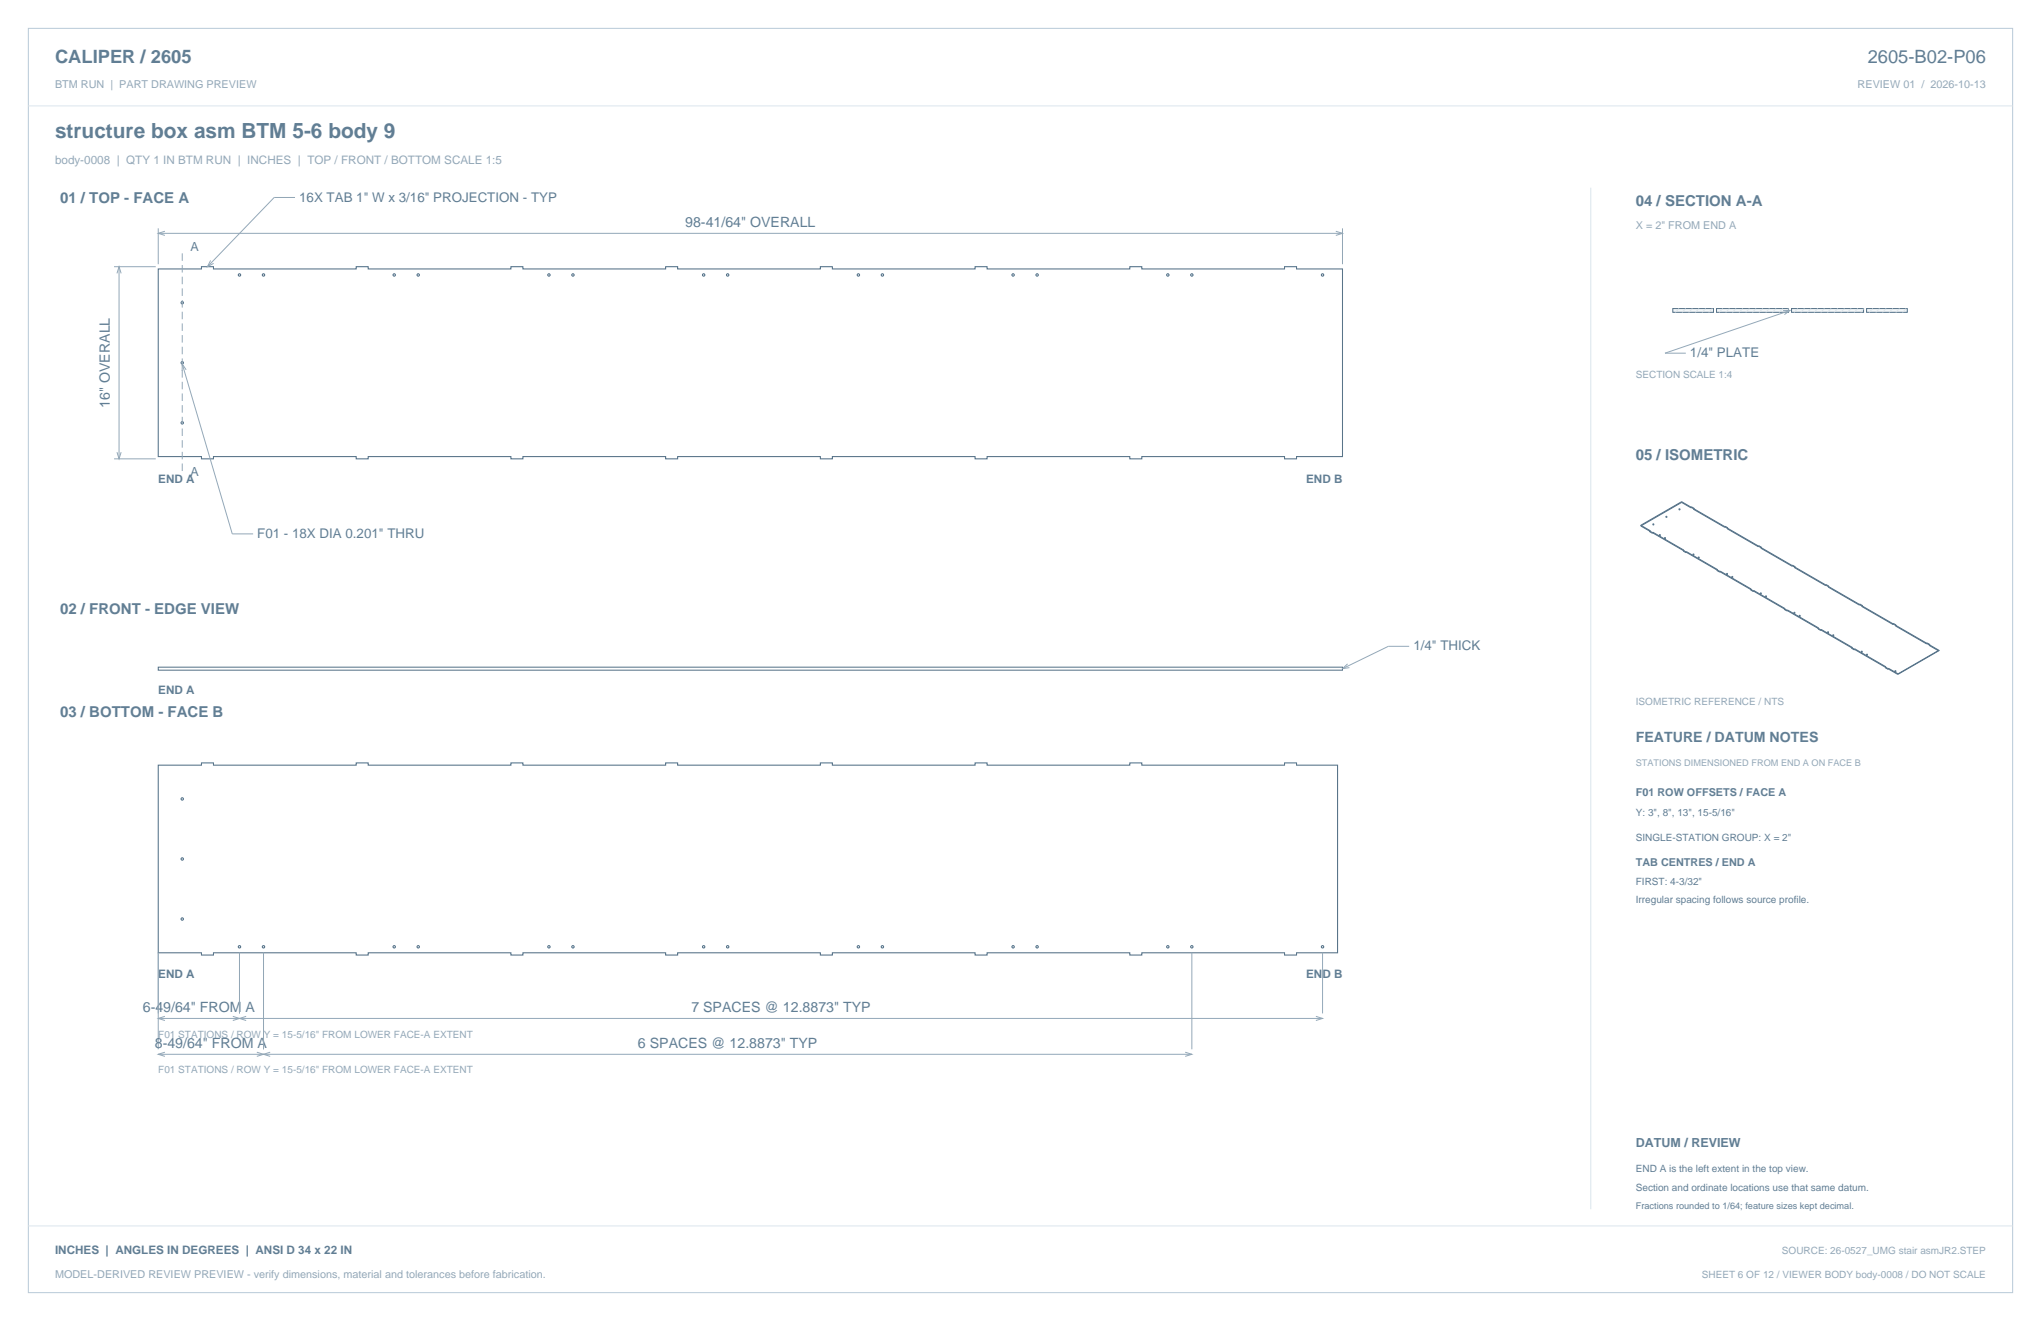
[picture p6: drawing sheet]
<svg xmlns="http://www.w3.org/2000/svg" width="864mm" height="559mm" viewBox="0 0 864 559" stroke-linecap="round" stroke-linejoin="round" font-family="sans-serif">
<path d="M12 12h839.6v534.8h-839.6z" fill="none" stroke="#b8cad8" stroke-width=".42"/>
<path d="M12 44.8h839.6M673.1 79.4v432.1" fill="none" stroke="#dbe5ed" stroke-width=".42"/>
<g fill="none" stroke="#536f85" stroke-width=".44">
<path d="M67 113.8h18.2v-1h5.1v1h60.4v-1h5.1v1h60.4v-1h5.1v1h60.3v-1h5.1v1h60.4v-1h5.1v1h60.4v-1h5.1v1h60.3v-1h5.1v1h60.4v-1h5.1v1h19.4v79.3h-19.4v1h-5.1v-1h-60.4v1h-5.1v-1h-60.3v1h-5.1v-1h-60.4v1h-5.1v-1h-60.4v1h-5.1v-1h-60.3v1h-5.1v-1h-60.4v1h-5.1v-1h-60.4v1h-5.1v-1h-18.2zM67 323.7h18.2v-1h5.1v1h60.4v-1h5.1v1h60.4v-1h5.1v1h60.3v-1h5.1v1h60.4v-1h5.1v1h60.4v-1h5.1v1h60.3v-1h5.1v1h60.4v-1h5.1v1h17.4v79.3h-17.4v1h-5.1v-1h-60.4v1h-5.1v-1h-60.3v1h-5.1v-1h-60.4v1h-5.1v-1h-60.4v1h-5.1v-1h-60.3v1h-5.1v-1h-60.4v1h-5.1v-1h-60.4v1h-5.1v-1h-18.2z"/>
<circle cx="101.3" cy="116.3" r=".51"/>
<circle cx="111.5" cy="116.3" r=".51"/>
<circle cx="166.8" cy="116.3" r=".51"/>
<circle cx="177" cy="116.3" r=".51"/>
<circle cx="232.3" cy="116.3" r=".51"/>
<circle cx="242.4" cy="116.3" r=".51"/>
<circle cx="297.7" cy="116.3" r=".51"/>
<circle cx="307.9" cy="116.3" r=".51"/>
<circle cx="363.2" cy="116.3" r=".51"/>
<circle cx="373.4" cy="116.3" r=".51"/>
<circle cx="428.7" cy="116.3" r=".51"/>
<circle cx="438.8" cy="116.3" r=".51"/>
<circle cx="494.1" cy="116.3" r=".51"/>
<circle cx="504.3" cy="116.3" r=".51"/>
<circle cx="559.6" cy="116.3" r=".51"/>
<circle cx="77.1" cy="128.1" r=".51"/>
<circle cx="77.1" cy="153.5" r=".51"/>
<circle cx="77.1" cy="178.9" r=".51"/>
<circle cx="77.1" cy="338" r=".51"/>
<circle cx="77.1" cy="363.4" r=".51"/>
<circle cx="77.1" cy="388.8" r=".51"/>
<circle cx="101.3" cy="400.5" r=".51"/>
<circle cx="111.5" cy="400.5" r=".51"/>
<circle cx="166.8" cy="400.5" r=".51"/>
<circle cx="177" cy="400.5" r=".51"/>
<circle cx="232.3" cy="400.5" r=".51"/>
<circle cx="242.4" cy="400.5" r=".51"/>
<circle cx="297.7" cy="400.5" r=".51"/>
<circle cx="307.9" cy="400.5" r=".51"/>
<circle cx="363.2" cy="400.5" r=".51"/>
<circle cx="373.4" cy="400.5" r=".51"/>
<circle cx="428.7" cy="400.5" r=".51"/>
<circle cx="438.8" cy="400.5" r=".51"/>
<circle cx="494.1" cy="400.5" r=".51"/>
<circle cx="504.3" cy="400.5" r=".51"/>
<circle cx="559.6" cy="400.5" r=".51"/>
</g>
<g fill="none" stroke="#93a8b9" stroke-width=".42">
<path d="M67 96.6v15.2M67 98.7h501M69.8 97.8l-2.8 .9 2.8 .9M124.8 83.5h-8.8l-28.2 29.3M565.2 97.8l2.8 .9-2.8 .9M568 96.6v15.2M48.3 112.8h17.6M49.5 115.6l.9-2.8 .9 2.8M50.4 112.8v81.3M89.1 110.2l-1.3 2.6 2.6-1.4M77.1 154l21.2 71.8h8.8M78.8 156.4l-1.7-2.4v2.9"/>
<path d="M48.3 194.1h17.6M49.5 191.3l.9 2.8 .9-2.8M596.3 273.4h-8.9l-19.4 9.5M570.2 280.8l-2.2 2.1 3-.5M67 402.9v41M101.3 402.9v25.8M111.5 402.9v41M504.3 402.9v41M559.6 402.9v25.8M67 430.8h492.6M69.8 429.9l-2.8 .9 2.8 .9M98.5 429.9l2.8 .9-2.8 .9"/>
<path d="M104.2 429.9l-2.9 .9 2.9 .9M556.8 429.9l2.8 .9-2.8 .9M67 446h437.3M69.8 445.1l-2.8 .9 2.8 .9M108.7 445.1l2.8 .9-2.8 .9M114.3 445.1l-2.8 .9 2.8 .9M501.5 445.1l2.8 .9-2.8 .9"/>
</g>
<path d="M77.1 107.2v92.2" fill="none" stroke="#93a8b9" stroke-width=".42" stroke-dasharray="3.2 1.8" stroke-linecap="butt"/>
<path d="M67 282.2h501v1.3h-501z" fill="none" stroke="#536f85" stroke-width=".42"/>
<path d="M707.8 130.5h17.2v1.6h-17.2z" fill-rule="evenodd" fill="#f2f6f9" stroke="#536f85" stroke-width=".42"/>
<path d="M710.5 130.5l-1.6 1.6M713.3 130.5l-1.6 1.6M716.1 130.5l-1.6 1.6M718.9 130.5l-1.6 1.6M721.7 130.5l-1.5 1.6M724.6 130.5l-1.6 1.6" fill="none" stroke="#dbe5ed" stroke-width=".42"/>
<path d="M726.3 130.5h30.5v1.6h-30.5z" fill-rule="evenodd" fill="#f2f6f9" stroke="#536f85" stroke-width=".42"/>
<path d="M728.9 130.5l-1.5 1.6M731.8 130.5l-1.6 1.6M734.6 130.5l-1.6 1.6M737.4 130.5l-1.6 1.6M740.2 130.5l-1.6 1.6M743.1 130.5l-1.6 1.6M745.9 130.5l-1.6 1.6M748.7 130.5l-1.6 1.6M751.5 130.5l-1.6 1.6M754.3 130.5l-1.5 1.6M756.8 130.5l-1.2 1.6" fill="none" stroke="#dbe5ed" stroke-width=".42"/>
<path d="M758.1 130.5h30.4v1.6h-30.4z" fill-rule="evenodd" fill="#f2f6f9" stroke="#536f85" stroke-width=".42"/>
<path d="M760.7 130.5l-1.6 1.6M763.5 130.5l-1.6 1.6M766.3 130.5l-1.5 1.6M769.2 130.5l-1.6 1.6M772 130.5l-1.6 1.6M774.8 130.5l-1.6 1.6M777.6 130.5l-1.6 1.6M780.5 130.5l-1.6 1.6M783.3 130.5l-1.6 1.6M786.1 130.5l-1.6 1.6M788.5 130.5l-1.2 1.6" fill="none" stroke="#dbe5ed" stroke-width=".42"/>
<path d="M789.8 130.5h17.2v1.6h-17.2z" fill-rule="evenodd" fill="#f2f6f9" stroke="#536f85" stroke-width=".42"/>
<path d="M792.4 130.5l-1.5 1.6M795.3 130.5l-1.6 1.6M798.1 130.5l-1.6 1.6M800.9 130.5l-1.6 1.6M803.7 130.5l-1.6 1.6M806.6 130.5l-1.6 1.6M12 518.6h839.6" fill="none" stroke="#dbe5ed" stroke-width=".42"/>
<path d="M754.5 131.4l2.9-.1-2.4 1.8M757.4 131.3l-52.9 18.1h8.8" fill="none" stroke="#93a8b9" stroke-width=".42"/>
<g fill="none" stroke="#536f85" stroke-width=".42">
<path d="M705 218.7l.2 .2M705 218.4l.2 .1M705 218.4v.3M705.2 218.5v.4M710.5 215.2l.2 .2M710.5 215.5l.2 .2M710.5 215.2v.3M710.7 215.4v.3M711.5 212.5l4 2.3M711.5 212.2l4 2.3M711.5 212.2l-17.2 10M711.5 212.2v.3"/>
<path d="M711.5 212.5l-17.2 10M715.5 214.5v.3M715.7 214.7l1.1 .7M715.7 214.4l1.1 .6M715.7 214.4l-.2 .1M715.7 214.4v.3M715.7 214.7l-.2 .1M716.6 215.5l13.2 7.6M716.6 215.2l13.2 7.5M716.6 215.2v.3M716.8 215l-.2 .2M716.8 215v.4"/>
<path d="M716.8 215.4l-.2 .1M694.3 222.2l3.9 2.3M694.3 222.5l4.8 2.7M694.3 222.2v.3M698 224.9l1.1 .7M698.2 224.5l-.2 .4M699.1 225.2v.4M699.4 225.1l13.1 7.6M699.4 225.4l14 8.1M699.4 225.1l-.3 .1M699.4 225.1v.3M699.4 225.4l-.3 .2"/>
<path d="M699.5 221.6l.2 .1M699.5 221.9l.2 .2M699.5 221.6v.3M699.7 221.7v.4M702.2 226.4l.2 .2M702.2 226.1l.2 .2M702.2 226.1v.3M702.4 226.3v.3M704.4 227.4l.2 .1M704.4 227.7l.2 .2M704.4 227.4v.3M704.6 227.5v.4"/>
<path d="M712.3 233.2l1.1 .6M712.5 232.7l-.2 .5M713.4 233.5v.3M713.6 233.4l13.1 7.5M713.6 233.7l14 8M713.6 233.4v.3M713.6 233.7l-.2 .1M713.6 233.4l-.2 .1M716.4 234.7l.3 .1M716.4 234.4l.3 .1M716.4 234.4v.3M716.7 234.5v.3"/>
<path d="M718.6 235.6l.3 .2M718.6 235.9l.3 .2M718.6 235.6v.3M718.9 235.8v.3M729.8 222.7v.4M730 222.9l1.1 .7M730 222.6l1.1 .7M730 222.6v.3M730 222.9l-.2 .2M730 222.6l-.2 .1M730.9 223.7l13.1 7.6M730.9 223.4l13.1 7.6"/>
<path d="M730.9 223.4v.3M731.1 223.3v.3M731.1 223.3l-.2 .1M731.1 223.6l-.2 .1M744 231v.3M744.2 231.2l1.1 .6M744.2 230.8l1.1 .7M744.2 230.8v.4M744.2 231.2l-.2 .1M744.2 230.8l-.2 .2M745.1 231.9l13.1 7.6M745.1 231.6l13.1 7.6"/>
<path d="M745.1 231.6v.3M745.3 231.5v.3M745.3 231.8l-.2 .1M745.3 231.5l-.2 .1M758.2 239.2v.3M758.5 239.4l1.1 .6M758.5 239.4l-.3 .1M758.5 239.1l1.1 .6M758.5 239.1v.3M758.5 239.1l-.3 .1M759.4 239.8l13.1 7.6M759.4 239.8v.3"/>
<path d="M759.6 239.7l-.2 .1M759.6 239.7v.3M726.5 241.4l1.1 .6M726.7 240.9l-.2 .5M727.6 241.7v.3M727.8 241.6l13.2 7.6M727.8 241.6v.3M727.8 241.9l14.1 8M727.8 241.6l-.2 .1M727.8 241.9l-.2 .1M730.7 242.9l.2 .1M730.7 242.6l.2 .1"/>
<path d="M730.7 242.6v.3M730.9 242.7v.3M732.9 243.9l.2 .1M732.9 244.2l.2 .1M732.9 243.9v.3M733.1 244v.3M740.8 249.6l1.1 .6M741 249.2l-.2 .4M741.9 249.9v.3M742.1 249.8l13.1 7.6M742.1 250.1l13.1 7.6M742.1 249.8l-.2 .1"/>
<path d="M742.1 249.8v.3M742.1 250.1l-.2 .1M744.9 250.8l.2 .1M744.9 251.1l.2 .1M744.9 250.8v.3M745.1 250.9v.3M747.1 252.4l.3 .1M747.1 252.1l.3 .1M747.1 252.1v.3M747.4 252.2v.3M755 257.8l1.1 .7M755 257.5l1.1 .6"/>
<path d="M755 257.5v.3M755.2 257.7l-.2 .1M755.2 257.4l-.2 .1M755.2 257.4v.3M756.1 258.1v.4M756.3 258.3l13.2 7.6M756.3 258.3l-.2 .2M756.3 258l13.2 7.6M756.3 258v.3M756.3 258l-.2 .1M759.2 259l.2 .2M759.2 259.3l.2 .2"/>
<path d="M759.2 259v.3M759.4 240.1l13.1 7.6M759.4 259.2v.3M759.6 240l-.2 .1M772.5 247.4v.3M772.7 247.6l1.1 .7M772.7 247.3v.3M772.7 247.3l1.1 .6M772.7 247.6l-.2 .1M772.7 247.3l-.2 .1M773.6 248.4l13.1 7.6M773.6 248.1l13.1 7.5"/>
<path d="M773.6 248.1v.3M773.8 248.3l-.2 .1M773.8 247.9l-.2 .2M773.8 247.9v.4M786.7 255.6v.4M786.9 255.8l1.1 .7M786.9 255.5l1.1 .7M786.9 255.5l-.2 .1M786.9 255.5v.3M786.9 255.8l-.2 .2M787.8 256.6l13.2 7.6M787.8 256.3l13.2 7.6"/>
<path d="M787.8 256.3v.3M788 256.2l-.2 .1M788 256.2v.3M788 256.5l-.2 .1M761.4 260.6l.2 .1M761.4 260.3l.2 .1M761.4 260.3v.3M761.6 260.4v.3M769.3 266l1.1 .7M769.3 265.7l1.1 .7M769.3 265.7v.3M769.5 265.6l-.2 .1"/>
<path d="M769.5 265.6v.3M769.5 265.9l-.2 .1M770.4 266.4v.3M770.6 266.6l13.1 7.6M770.6 266.2l13.1 7.6M770.6 266.6l-.2 .1M770.6 266.2v.4M770.6 266.2l-.2 .2M773.4 267.6l.2 .1M773.4 267.2l.2 .2M773.4 267.2v.4M773.6 267.4v.3"/>
<path d="M775.6 268.5l.2 .2M775.6 268.8l.2 .2M775.6 268.5v.3M775.8 268.7v.3M783.5 274.3l1.1 .6M783.5 274l1.1 .6M783.5 274v.3M783.7 273.8l-.2 .2M783.7 273.8v.4M783.7 274.2l-.2 .1M784.6 274.6v.3M784.8 274.8l13.2 7.6"/>
<path d="M784.8 274.8l-.2 .1M784.8 274.5l13.2 7.6M784.8 274.5v.3M784.8 274.5l-.2 .1M787.7 275.8l.2 .1M787.7 275.5l.2 .1M787.7 275.5v.3M787.9 275.6v.3M789.9 276.7l.2 .2M789.9 277.1l.2 .1M789.9 276.7v.4M790.1 276.9v.3"/>
<path d="M801 263.9v.3M801.2 264.1l1.1 .6M801.2 263.7l1.1 .7M801.2 263.7l-.2 .2M801.2 263.7v.4M801.2 264.1l-.2 .1M802.1 264.5v.3M802.1 264.8l13.1 7.6M802.1 264.5l13.1 7.6M802.3 264.7l-.2 .1M802.3 264.4l-.2 .1M802.3 264.4v.3"/>
<path d="M815.2 272.1v.3M815.4 272.3l1.1 .6M815.4 272l-.2 .1M815.4 272l1.1 .6M815.4 272v.3M815.4 272.3l-.2 .1M816.3 273l3.8 2.2M816.3 272.7l4.3 2.5M816.3 272.7v.3M816.5 272.6l-.2 .1M816.5 272.6v.3M816.5 272.9l-.2 .1"/>
<path d="M820.1 275.2l-17.3 10M820.6 275.2l-17.3 9.9M820.6 275.2h-.5M797.7 282.5l1.2 .6M797.7 282.2v.3M797.7 282.2l1.2 .6M798 282.4l-.3 .1M798 282.1l-.3 .1M798 282.1v.3M798.9 282.8v.3M799.1 283l-.2 .1M799.1 283l3.7 2.2"/>
<path d="M799.1 282.7l4.2 2.4M799.1 282.7l-.2 .1M799.1 282.7v.3M801.9 283.7l.2 .1M801.9 284l.2 .1M801.9 283.7v.3M802.1 283.8v.3M803.3 285.1l-.5 .1"/>
</g>
<text font-size="8.8" fill="#617e94" x="23.3" y="58.2">structure box asm BTM 5-6 body 9</text>
<g font-size="7.8" fill="#617e94">
<text x="23.3" y="26.8">CALIPER / 2605</text>
<text x="790.3" y="26.8">2605-B02-P06</text>
</g>
<g font-size="6.3" fill="#617e94">
<text x="25.4" y="86.1">01 / TOP - FACE A</text>
<text x="692.1" y="87.1">04 / SECTION A-A</text>
<text x="692.1" y="194.4">05 / ISOMETRIC</text>
<text x="25.4" y="259.6">02 / FRONT - EDGE VIEW</text>
<text x="25.4" y="303.4">03 / BOTTOM - FACE B</text>
</g>
<g font-size="6" fill="#617e94">
<text x="289.9" y="95.9">98-41/64&quot; OVERALL</text>
<text x="46.5" y="172.5" transform="rotate(-90 46.5 172.5)">16&quot; OVERALL</text>
<text x="692.1" y="314">FEATURE / DATUM NOTES</text>
<text x="60.4" y="428">6-49/64&quot; FROM A</text>
<text x="292.5" y="428">7 SPACES @ 12.8873&quot; TYP</text>
<text x="65.5" y="443.2">8-49/64&quot; FROM A</text>
<text x="270" y="443.2">6 SPACES @ 12.8873&quot; TYP</text>
</g>
<g font-size="5.6" fill="#617e94">
<text x="126.6" y="85.3">16X TAB 1&quot; W x 3/16&quot; PROJECTION - TYP</text>
<text x="715.1" y="151.2">1/4&quot; PLATE</text>
<text x="108.9" y="227.6">F01 - 18X DIA 0.201&quot; THRU</text>
<text x="598" y="275.2">1/4&quot; THICK</text>
</g>
<g font-size="5.3" fill="#617e94">
<text x="80.6" y="106.1">A</text>
<text x="80.6" y="201.2">A</text>
<text x="692.1" y="485.1">DATUM / REVIEW</text>
</g>
<text font-size="4.9" fill="#93a8b9" x="23.3" y="69.5">body-0008 | QTY 1 IN BTM RUN | INCHES | TOP / FRONT / BOTTOM SCALE 1:5</text>
<g font-size="4.9" fill="#617e94">
<text x="67" y="204.3">END A</text>
<text x="552.7" y="204.3">END B</text>
<text x="67" y="293.4">END A</text>
<text x="67" y="413.9">END A</text>
<text x="552.7" y="413.9">END B</text>
<text x="23.3" y="530.6">INCHES | ANGLES IN DEGREES | ANSI D 34 x 22 IN</text>
</g>
<g font-size="4.6" fill="#93a8b9">
<text x="23.3" y="37">BTM RUN | PART DRAWING PREVIEW</text>
<text x="786" y="37">REVIEW 01 / 2026-10-13</text>
<text x="692.1" y="97">X = 2&quot; FROM END A</text>
<text x="23.3" y="540.5">MODEL-DERIVED REVIEW PREVIEW - verify dimensions, material and tolerances before fabrication.</text>
</g>
<g font-size="4.6" fill="#617e94">
<text x="692.1" y="336.9">F01 ROW OFFSETS / FACE A</text>
<text x="692.1" y="366.5">TAB CENTRES / END A</text>
</g>
<g font-size="4.2" fill="#93a8b9">
<text x="692.1" y="160">SECTION SCALE 1:4</text>
<text x="692.1" y="298.1">ISOMETRIC REFERENCE / NTS</text>
<text x="67" y="438.9">F01 STATIONS / ROW Y = 15-5/16&quot; FROM LOWER FACE-A EXTENT</text>
<text x="67" y="454.1">F01 STATIONS / ROW Y = 15-5/16&quot; FROM LOWER FACE-A EXTENT</text>
<text x="754" y="530.6">SOURCE: 26-0527_UMG stair asmJR2.STEP</text>
<text x="720.1" y="540.5">SHEET 6 OF 12 / VIEWER BODY body-0008 / DO NOT SCALE</text>
</g>
<g font-size="4.2" fill="#617e94">
<text x="692.1" y="345.4">Y: 3&quot;, 8&quot;, 13&quot;, 15-5/16&quot;</text>
<text x="692.1" y="356">SINGLE-STATION GROUP: X = 2&quot;</text>
<text x="692.1" y="374.3">FIRST: 4-3/32&quot;</text>
<text x="692.1" y="382.1">Irregular spacing follows source profile.</text>
<text x="692.1" y="495.7">END A is the left extent in the top view.</text>
<text x="692.1" y="503.8">Section and ordinate locations use that same datum.</text>
</g>
<text font-size="3.9" fill="#93a8b9" x="692.1" y="323.8">STATIONS DIMENSIONED FROM END A ON FACE B</text>
<text font-size="3.9" fill="#617e94" x="692.1" y="511.5">Fractions rounded to 1/64; feature sizes kept decimal.</text>
</svg>
